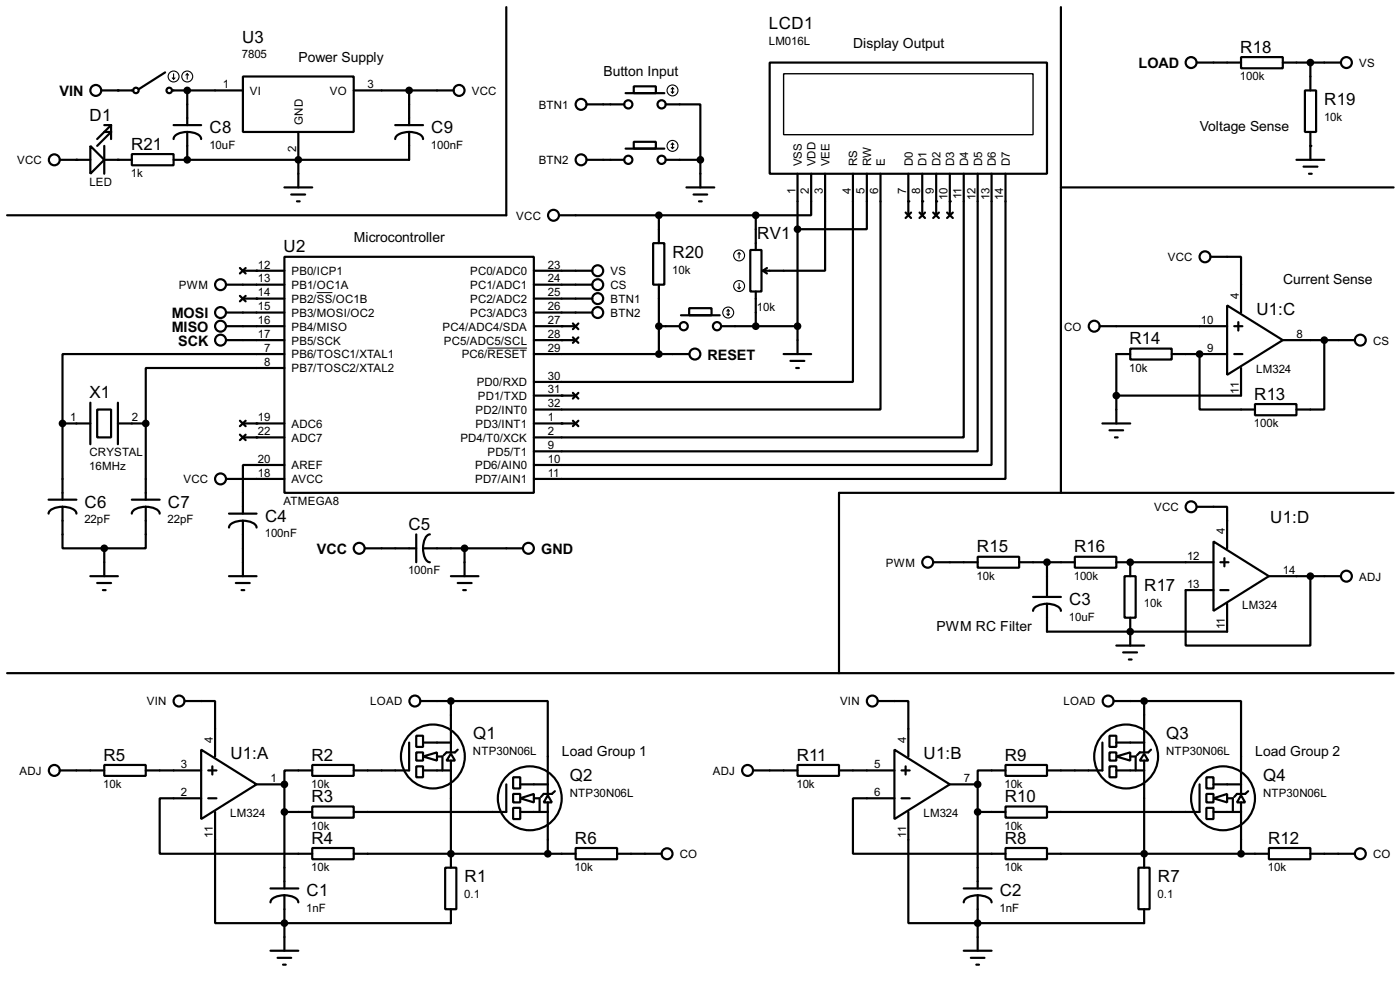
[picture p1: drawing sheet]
<svg xmlns="http://www.w3.org/2000/svg" width="256mm" height="180mm" viewBox="0 0 256 180" stroke-linecap="round" stroke-linejoin="round" font-family="sans-serif">
<g fill="none" stroke="#000" stroke-width=".4">
<path d="M18.6 16.6h5.8M30.3 13.3l-4.8 3M31.6 16.6h12.9M34.3 16.6v6.3M44.5 14h20.3v10.2h-20.3zM64.8 16.6h18.3M75 16.6v6.3M92.8 1.3v38.1h-91.5M107.5 19.1h6.9M114.6 17.1h7.1M116.1 15.8h4.1v1.3h-4.1zM122 19.1h6.3v10.2"/>
<path d="M141 11.5h50.8v20.3h-50.8zM194.4 1.3v88.9M219.3 11.5h8.1M227.4 10.5h7.6v2h-7.6zM235 11.5h10.7M239.1 16.6h2v7.6h-2zM240.1 11.5v5.1M11 29.3h5.6M16.6 26.7l2.5 2.6-2.5 2.5zM19.1 26.7v5.1M19.1 29.3h5.1M19.1 22.9h1.3"/>
<path d="M19.1 24.2h1.3l-2.6 2.5M20.4 22.9l-2.6 2.6M20.4 22.9v2.6M24.2 28.2h7.6v2.1h-7.6zM31.8 22.9h5.1M34.3 24.2a3.1 3.1 0 0 1 2.5 .9l.1 .4M34.3 24.2a2.24 2.24 0 0 0-2.5 1.3M34.3 24.2v5.1M52.1 34.3h5.1M53.4 35.6h2.5M54.4 36.9h.5M54.7 24.2v10.1"/>
<path d="M72.4 22.9h5.1M75 24.2a3.1 3.1 0 0 1 2.4 .9l.1 .4M75 24.2a3.2 3.2 0 0 0-2.5 .9l-.1 .4M75 24.2v5.1h-43.2M102.4 39.4h36.1M107.5 29.3h6.9M114.6 27.2h7.1M116.1 26h4.1v1.2h-4.1zM120.7 39.4v5.1M122 29.3h6.3M125.8 34.3h5.1M127.1 35.6h2.5"/>
<path d="M128.1 36.9h.5M128.3 29.3v5M138.5 39.4v6.4M146.1 31.8v33M148.6 31.8v7.6h-10.1M151.2 31.8v17.8h-11.4M156.3 31.8v38.1h-58.5M158.8 31.8v10.2h-12.7M161.3 31.8v43.2h-63.5M165.9 38.9l1 1M166.4 31.8v7.6M166.9 38.9l-1 1"/>
<path d="M168.5 38.9l1 1M169 31.8v7.6M169.5 38.9l-1 1M171 38.9l1 1M171.5 31.8v7.6M172 38.9l-1 1M173.5 38.9l1.1 1M174 31.8v7.6M174.6 38.9l-1.1 1M176.6 31.8v48.3h-78.8M179.1 31.8v50.8h-81.3M181.7 31.8v53.3h-83.9"/>
<path d="M184.2 31.8v55.9h-86.4M194.4 34.3h60.9M237.5 29.3h5.1M238.8 30.5h2.6M239.8 31.8h.5M240.1 24.2v5.1M41.5 59.7h10.6M41.5 52.1h10.6M41.5 57.2h10.6M44 49.1l1 1M44 54.2l1 1M44.5 49.6h7.6"/>
<path d="M44.5 54.7h7.6M45 49.1l-1 1M45 54.2l-1 1M52.1 47h45.7v43.2h-45.7zM97.8 59.7h7.7M97.8 52.1h10.7M97.8 57.2h10.7M97.8 49.6h10.7M97.8 54.7h10.7M105 59.2l1 1.1M106 59.2l-1 1.1M119.7 44.5h2v7.6h-2z"/>
<path d="M120.7 59.7h3.8M120.7 52.1v12.7M124.8 57.7h7.1M126.3 56.4h4.1v1.3h-4.1zM132.1 59.7h14M137.5 45.8h2v7.6h-2zM138.5 53.4v6.3M139.8 49.6l.7 .5M140.5 49.1l-.7 .5M201.5 59.7h23.3M221.8 47h5.6v10.2M224.8 55.9l10.2 6.4-10.2 6.3z"/>
<path d="M226.1 59.7h1.5M226.9 59v1.5M11.5 77.5v14M11.5 77.5h5.1M16.6 73.7v7.6M17.8 75h2.6v5.1h-2.6zM21.6 77.5h5.1M21.6 73.7v7.6M26.7 77.5v14M41.5 62.3h10.6M44 77l1 1M44 79.6l1 1"/>
<path d="M44.5 77.5h7.6M45 77l-1 1M45 79.6l-1 1M52.1 64.8h-40.6v12.7M52.1 67.4h-25.4v10.1M97.8 64.8h28.5M97.8 72.4h7.7M97.8 62.3h7.7M97.8 77.5h7.7M105 71.9l1 1.1M105 77l1 1M105 61.8l1 1"/>
<path d="M106 71.9l-1 1.1M106 77l-1 1M106 61.8l-1 1M143.6 64.8h5M144.8 66.1h2.6M145.9 67.4h.5M202 77.5h5.1M203.3 78.8h2.5M207.1 63.8h7.6v2h-7.6zM207.1 64.8h-2.6v12.7M214.7 64.8h10.1M219.8 64.8v10.2h10.1"/>
<path d="M226.1 64.8h1.5M227.4 67.4v5h-22.9M229.9 74h7.6v2h-7.6zM235 62.3h13.2M242.6 62.3v12.7h-5.1M8.9 91.5h5.1M11.5 92.8v7.6h7.6M11.5 92.8a3.2 3.2 0 0 1 2.4 .8l.1 .4M11.5 92.8a3.3 3.3 0 0 0-2.5 .8l-.1 .4M24.2 91.5h5.1M26.7 92.8v7.6h-7.6M26.7 92.8a3.3 3.3 0 0 1 2.4 .8l.2 .4"/>
<path d="M26.7 92.8a3.3 3.3 0 0 0-2.4 .8l-.1 .4M41.5 87.7h10.6M42 94h5M44.5 95.3a3.2 3.2 0 0 0-2.5 .9v.4M44.5 95.3a2.27 2.27 0 0 1 2.5 1.3M44.5 95.3v10.2M44.5 80.1h7.6M52.1 85.1h-7.6v8.9M76.3 97.8v5.1M78.8 97.8a1.5 1.5 0 0 0-1.1 1.3l-.2 1.3M204.3 80.1h.5M219.3 92.8h5.5v7.6"/>
<path d="M222.3 99.1l10.2 6.4-10.2 6.3zM255.3 90.2h-101.6v33M16.6 105.5h5M17.8 106.7h2.6M18.9 108h.5M19.1 100.4v5.1M42 105.5h5M43.2 106.7h2.6M44.3 108h.5M66.9 100.4h9.4M77.5 100.4a3.2 3.2 0 0 0 .9 2.4l.4 .1M77.5 100.4h18.3"/>
<path d="M82.6 105.5h5.1M83.9 106.7h2.5M84.9 108h.5M85.1 100.4v5.1M171 102.9h8.1M179.1 101.9h7.6v2h-7.6zM186.7 102.9h10.2M189.3 109.3h5.1M191.8 110.5a2.37 2.37 0 0 1 2.6 1.3M191.8 110.5a2.37 2.37 0 0 0-2.5 1.3M191.8 110.5v5.1h33v-5.1M191.8 102.9v6.4"/>
<path d="M196.9 101.9h7.6v2h-7.6zM204.5 102.9h17.8M204.5 118.2h5.1M205.8 119.4h2.5M206 105.5h2.1v7.6h-2.1zM207.1 102.9v2.6M207.1 113.1v5.1M223.6 102.9h1.5M223.6 108h1.5M224.3 102.2v1.5M232.5 105.5h13.2M240.1 105.5v12.7h-22.9v-10.2h5.1"/>
<path d="M1.3 123.2h254M33.8 128.3h5.6v10.2M36.9 137.2l10.1 6.4-10.1 6.3zM75 135.9v5.1h-10.2M76.3 134.7h1.2v2h-1.2zM76.3 137.7h1.2v1.5h-1.2zM77 128.3h5.6M77.5 138.5l2.6-.8v1.5zM77.5 135.9h5.1M80.1 138.5h1v2.5M82.6 138l.8 1.2h-1.6zM82.6 128.3h17.8v12.7"/>
<path d="M82.6 128.3v5.1M82.6 133.7v4M82.6 139.2v19.6M83.9 137.2l-.5 .5h-1.6l-.5 .5M160.8 128.3h5.6v10.2M163.9 137.2l10.1 6.4-10.1 6.3zM202 135.9v5.1h-10.2M203.3 134.7h1.2v2h-1.2zM203.3 137.7h1.2v1.5h-1.2zM204 128.3h5.6M204.5 138.5l2.6-.8v1.5zM204.5 135.9h5.1"/>
<path d="M206.8 120.7h.5M207.1 138.5h1v2.5M209.6 138l.8 1.2h-1.6zM209.6 128.3h17.8v12.7M209.6 128.3v5.1M209.6 133.7v4M209.6 139.2v19.6M210.9 137.2l-.5 .5h-1.6l-.5 .5M11 141h8.1M19.1 140h7.6v2h-7.6zM26.7 141h10.2M36.9 146.1h-7.6v10.2h27.9"/>
<path d="M38.2 141h1.5M38.2 146.1h1.5M38.9 140.3v1.5M39.4 148.6v20.4h43.2v-2.6M47 143.6h5.1M52.1 148.6h5.1M52.1 143.6v19M57.2 155.2h7.6v2.1h-7.6zM57.2 140h7.6v2h-7.6zM57.2 147.6h7.6v2.1h-7.6zM57.2 141h-5.1v2.6M64.8 156.3h40.7"/>
<path d="M76.3 140.3h1.2v2h-1.2zM77.5 141h5.1M81.6 158.8h2v7.6h-2zM92.8 143.6v5h-28M94 142.3h1.3v2h-1.3zM94 145.3h1.3v1.6h-1.3zM94 147.9h1.3v2h-1.3zM95.3 146.1l2.5-.8v1.6zM95.3 148.6h5.1M95.3 143.6h5.1M97.8 146.1h1.1v2.5M100.4 145.6l.7 1.3h-1.5z"/>
<path d="M100.4 141.3v4M100.4 146.9v9.4M101.7 144.8l-.6 .5h-1.5l-.5 .6M105.5 155.2h7.6v2.1h-7.6zM113.1 156.3h8.1M138 141h8.1M146.1 140h7.6v2h-7.6zM153.7 141h10.2M163.9 146.1h-7.6v10.2h27.9M165.2 141h1.5M165.2 146.1h1.5M165.9 140.3v1.5"/>
<path d="M166.4 148.6v20.4h43.2v-2.6M174 143.6h5.1M179.1 148.6h5.1M179.1 143.6v19M184.2 155.2h7.6v2.1h-7.6zM184.2 140h7.6v2h-7.6zM184.2 147.6h7.6v2.1h-7.6zM184.2 141h-5.1v2.6M191.8 156.3h40.7M203.3 140.3h1.2v2h-1.2zM204.5 141h5.1M208.6 158.8h2v7.6h-2z"/>
<path d="M219.8 143.6v5h-28M221 142.3h1.3v2h-1.3zM221 145.3h1.3v1.6h-1.3zM221 147.9h1.3v2h-1.3zM222.3 146.1l2.5-.8v1.6zM222.3 148.6h5.1M222.3 143.6h5.1M224.8 146.1h1.1v2.5M227.4 145.6l.7 1.3h-1.5zM227.4 141.3v4M227.4 146.9v9.4M228.7 144.8l-.6 .5h-1.5l-.5 .6"/>
<path d="M232.5 155.2h7.6v2.1h-7.6zM240.1 156.3h8.1M49.6 162.6h5.1M49.6 174h5.1M50.9 175.3h2.5M51.9 176.6h.5M52.1 163.9a3.2 3.2 0 0 1 2.4 .9l.2 .4M52.1 163.9a3.2 3.2 0 0 0-2.4 .9l-.1 .4M52.1 163.9v10.1M176.6 162.6h5.1M176.6 174h5.1M177.9 175.3h2.5"/>
<path d="M178.9 176.6h.5M179.1 163.9a3.2 3.2 0 0 1 2.4 .9l.2 .4M179.1 163.9a3.2 3.2 0 0 0-2.4 .9l-.1 .4M179.1 163.9v10.1"/>
<circle cx="17.5" cy="16.6" r="1"/>
<circle cx="24.9" cy="16.6" r=".5"/>
<circle cx="31" cy="16.6" r=".5"/>
<circle cx="84.1" cy="16.6" r="1"/>
<circle cx="106.4" cy="19.1" r="1"/>
<circle cx="115.1" cy="19.1" r=".75"/>
<circle cx="121.2" cy="19.1" r=".75"/>
<circle cx="218.2" cy="11.5" r="1"/>
<circle cx="246.6" cy="11.5" r="1"/>
<circle cx="9.9" cy="29.3" r="1"/>
<circle cx="101.4" cy="39.4" r="1"/>
<circle cx="106.4" cy="29.3" r="1"/>
<circle cx="115.1" cy="29.3" r=".75"/>
<circle cx="121.2" cy="29.3" r=".75"/>
<circle cx="40.4" cy="57.2" r="1"/>
<circle cx="40.4" cy="59.7" r="1"/>
<circle cx="40.4" cy="52.1" r="1"/>
<circle cx="109.5" cy="49.6" r="1"/>
<circle cx="109.5" cy="52.1" r="1"/>
<circle cx="109.5" cy="57.2" r="1"/>
<circle cx="109.5" cy="54.7" r="1"/>
<circle cx="125.2" cy="59.7" r=".75"/>
<circle cx="131.3" cy="59.7" r=".75"/>
<circle cx="200.4" cy="59.7" r="1"/>
<circle cx="220.7" cy="47" r="1"/>
<circle cx="40.4" cy="62.3" r="1"/>
<circle cx="127.3" cy="64.8" r="1"/>
<circle cx="249.2" cy="62.3" r="1"/>
<circle cx="40.4" cy="87.7" r="1"/>
<circle cx="218.2" cy="92.8" r="1"/>
<circle cx="65.8" cy="100.4" r="1"/>
<circle cx="96.8" cy="100.4" r="1"/>
<circle cx="169.9" cy="102.9" r="1"/>
<circle cx="246.6" cy="105.5" r="1"/>
<circle cx="32.8" cy="128.3" r="1"/>
<circle cx="76" cy="128.3" r="1"/>
<circle cx="79.3" cy="138.5" r="5.9"/>
<circle cx="159.8" cy="128.3" r="1"/>
<circle cx="203" cy="128.3" r="1"/>
<circle cx="206.3" cy="138.5" r="5.9"/>
<circle cx="9.9" cy="141" r="1"/>
<circle cx="97" cy="146.1" r="5.9"/>
<circle cx="122.2" cy="156.3" r="1"/>
<circle cx="136.9" cy="141" r="1"/>
<circle cx="224" cy="146.1" r="5.9"/>
<circle cx="249.2" cy="156.3" r="1"/>
</g>
<g fill="#000">
<circle cx="21.6" cy="16.6" r=".2"/>
<circle cx="34.3" cy="16.6" r=".2"/>
<circle cx="14" cy="29.3" r=".2"/>
<circle cx="21.6" cy="29.3" r=".2"/>
<circle cx="34.3" cy="29.3" r=".2"/>
<circle cx="54.7" cy="29.3" r=".2"/>
<circle cx="166.4" cy="36.9" r=".2"/>
<circle cx="169" cy="36.9" r=".2"/>
<circle cx="171.5" cy="36.9" r=".2"/>
<circle cx="174" cy="36.9" r=".2"/>
<circle cx="240.1" cy="26.7" r=".2"/>
<circle cx="47" cy="49.6" r=".2"/>
<circle cx="47" cy="54.7" r=".2"/>
<circle cx="102.9" cy="59.7" r=".2"/>
<circle cx="47" cy="77.5" r=".2"/>
<circle cx="102.9" cy="62.3" r=".2"/>
<circle cx="102.9" cy="77.5" r=".2"/>
<circle cx="102.9" cy="72.4" r=".2"/>
<circle cx="219.8" cy="64.8" r=".2"/>
<circle cx="47" cy="80.1" r=".2"/>
<circle cx="207.1" cy="102.9" r=".2"/>
<circle cx="207.1" cy="115.6" r=".2"/>
<circle cx="52.1" cy="143.6" r=".2"/>
<circle cx="82.6" cy="156.3" r=".2"/>
<circle cx="179.1" cy="143.6" r=".2"/>
<circle cx="209.6" cy="156.3" r=".2"/>
<circle cx="52.1" cy="169" r=".2"/>
<circle cx="179.1" cy="169" r=".2"/>
</g>
<g fill="#000" stroke="#000" stroke-width=".4">
<circle cx="34.3" cy="16.6" r=".5"/>
<circle cx="74.9" cy="16.6" r=".5"/>
<circle cx="240" cy="11.5" r=".5"/>
<circle cx="34.3" cy="29.3" r=".5"/>
<circle cx="54.6" cy="29.3" r=".5"/>
<circle cx="120.7" cy="39.4" r=".5"/>
<circle cx="128.3" cy="29.3" r=".5"/>
<circle cx="138.4" cy="39.4" r=".5"/>
<circle cx="120.7" cy="59.7" r=".5"/>
<circle cx="138.4" cy="59.7" r=".5"/>
<circle cx="146.1" cy="59.7" r=".5"/>
<circle cx="146.1" cy="42" r=".5"/>
<circle cx="11.4" cy="77.5" r=".5"/>
<circle cx="26.7" cy="77.5" r=".5"/>
<circle cx="120.7" cy="64.8" r=".5"/>
<circle cx="204.5" cy="72.4" r=".5"/>
<circle cx="219.7" cy="64.8" r=".5"/>
<circle cx="242.6" cy="62.3" r=".5"/>
<circle cx="19.1" cy="100.4" r=".5"/>
<circle cx="85.1" cy="100.4" r=".5"/>
<circle cx="191.8" cy="102.9" r=".5"/>
<circle cx="207" cy="115.6" r=".5"/>
<circle cx="207" cy="102.9" r=".5"/>
<circle cx="240" cy="105.5" r=".5"/>
<circle cx="82.6" cy="128.3" r=".5"/>
<circle cx="209.6" cy="128.3" r=".5"/>
<circle cx="52.1" cy="143.6" r=".5"/>
<circle cx="52.1" cy="148.6" r=".5"/>
<circle cx="82.6" cy="156.3" r=".5"/>
<circle cx="100.3" cy="156.3" r=".5"/>
<circle cx="179.1" cy="143.6" r=".5"/>
<circle cx="179.1" cy="148.6" r=".5"/>
<circle cx="209.6" cy="156.3" r=".5"/>
<circle cx="227.3" cy="156.3" r=".5"/>
<circle cx="52.1" cy="169" r=".5"/>
<circle cx="179.1" cy="169" r=".5"/>
</g>
<path d="M143.6 13.5h45.7v11.2h-45.7z" fill="none" stroke="#000" stroke-width=".25"/>
<g fill="none" stroke="#000" stroke-width=".2">
<path d="M31.6 14.3l.2 .2M31.8 13.5v1M32.1 14.3l-.3 .2M34.3 13.5l-.2 .3M34.3 13.5l.3 .3M34.3 13.5v1M123 16.8l.2 .3M123.2 16.1v1M123.2 16.1l-.2 .2M123.2 16.1l.3 .2M123.5 16.8l-.3 .3M123 27l.2 .2"/>
<path d="M123.2 26.2v1M123.2 26.2l-.2 .3M123.2 26.2l.3 .3M123.5 27l-.3 .2M133.2 57.5l.2 .2M133.4 56.7v1M133.4 56.7l-.2 .3M133.4 56.7l.3 .3M133.7 57.5l-.3 .2M135.2 52.6l.2 .3M135.4 46.3l-.2 .2M135.4 46.3l.3 .2"/>
<path d="M135.4 46.3v1M135.4 51.9v1M135.7 52.6l-.3 .3"/>
<circle cx="31.8" cy="14" r="1"/>
<circle cx="34.3" cy="14" r="1"/>
<circle cx="123.2" cy="16.6" r="1"/>
<circle cx="123.2" cy="26.7" r="1"/>
<circle cx="133.4" cy="57.2" r="1"/>
<circle cx="135.4" cy="46.8" r="1"/>
<circle cx="135.4" cy="52.4" r="1"/>
</g>
<path d="M58 53.6h2.9M89.3 63.7h7.3" fill="none" stroke="#000" stroke-width=".18"/>
<g font-size="3.5">
<text x="140.9" y="5.3">LCD1</text>
<text x="44.4" y="7.8">U3</text>
<text x="227.2" y="9.7">R18</text>
<text x="16.4" y="22.1">D1</text>
<text x="242.6" y="19.2">R19</text>
<text x="24" y="27.4">R21</text>
<text x="38.4" y="24.3">C8</text>
<text x="79" y="24.3">C9</text>
<text x="52" y="46.2">U2</text>
<text x="123.2" y="47.2">R20</text>
<text x="138.7" y="43.7">RV1</text>
<text x="230.2" y="57.7">U1:C</text>
<text x="206.9" y="63">R14</text>
<text x="16.4" y="72.9">X1</text>
<text x="229.8" y="73.2">R13</text>
<text x="15.5" y="92.9">C6</text>
<text x="30.8" y="92.9">C7</text>
<text x="48.6" y="95.5">C4</text>
<text x="232.7" y="95.8">U1:D</text>
<text x="74.8" y="97">C5</text>
<text x="179" y="101.1">R15</text>
<text x="196.8" y="101.1">R16</text>
<text x="195.9" y="110.7">C3</text>
<text x="209.6" y="108.2">R17</text>
<text x="86.7" y="135.3">Q1</text>
<text x="213.7" y="135.3">Q3</text>
<text x="19" y="139.2">R5</text>
<text x="42.2" y="139">U1:A</text>
<text x="57.1" y="139.2">R2</text>
<text x="104.4" y="143">Q2</text>
<text x="146" y="139.2">R11</text>
<text x="169.2" y="139">U1:B</text>
<text x="184.1" y="139.2">R9</text>
<text x="231.4" y="143">Q4</text>
<text x="57.1" y="146.8">R3</text>
<text x="184.1" y="146.8">R10</text>
<text x="57.1" y="154.4">R4</text>
<text x="105.3" y="154.4">R6</text>
<text x="184.1" y="154.4">R8</text>
<text x="232.3" y="154.4">R12</text>
<text x="85.1" y="161.5">R1</text>
<text x="212.1" y="161.5">R7</text>
<text x="56.2" y="164">C1</text>
<text x="183.2" y="164">C2</text>
</g>
<g font-size="3">
<text x="10.9" y="17.6">VIN</text>
<text x="208.5" y="12.5">LOAD</text>
<text x="31.5" y="58.2">MOSI</text>
<text x="31.5" y="60.7">MISO</text>
<text x="32.6" y="63.3">SCK</text>
<text x="129.6" y="65.8">RESET</text>
<text x="58" y="101.4">VCC</text>
<text x="99.1" y="101.4">GND</text>
</g>
<g font-size="2.9">
<text x="54.7" y="11.3">Power Supply</text>
<text x="156.3" y="8.8">Display Output</text>
<text x="110.5" y="13.9">Button Input</text>
<text x="219.8" y="24">Voltage Sense</text>
<text x="64.8" y="44.4">Microcontroller</text>
<text x="235" y="52">Current Sense</text>
<text x="171.5" y="115.5">PWM RC Filter</text>
<text x="102.9" y="138.3">Load Group 1</text>
<text x="229.9" y="138.3">Load Group 2</text>
</g>
<g font-size="2.4">
<text x="44.3" y="10.7">7805</text>
<text x="140.8" y="8.2">LM016L</text>
<text x="40.8" y="16.2">1</text>
<text x="45.8" y="17.3">VI</text>
<text x="60.4" y="17.3">VO</text>
<text x="67.4" y="16.2">3</text>
<text x="86.4" y="17.3">VCC</text>
<text x="227.2" y="14.7">100k</text>
<text x="249" y="12.3">VS</text>
<text x="55.5" y="22.9" transform="rotate(-90 55.5 22.9)">GND</text>
<text x="98.7" y="19.9">BTN1</text>
<text x="242.6" y="22.2">10k</text>
<text x="38.4" y="27.2">10uF</text>
<text x="54.3" y="27.9" transform="rotate(-90 54.3 27.9)">2</text>
<text x="79" y="27.2">100nF</text>
<text x="3.1" y="30">VCC</text>
<text x="16.4" y="34">LED</text>
<text x="24" y="32.5">1k</text>
<text x="98.7" y="30">BTN2</text>
<text x="145.7" y="35.5" transform="rotate(-90 145.7 35.5)">1</text>
<text x="146.9" y="30.5" transform="rotate(-90 146.9 30.5)">VSS</text>
<text x="148.2" y="35.5" transform="rotate(-90 148.2 35.5)">2</text>
<text x="149.4" y="30.5" transform="rotate(-90 149.4 30.5)">VDD</text>
<text x="150.8" y="35.5" transform="rotate(-90 150.8 35.5)">3</text>
<text x="152" y="30.5" transform="rotate(-90 152 30.5)">VEE</text>
<text x="155.9" y="35.5" transform="rotate(-90 155.9 35.5)">4</text>
<text x="157.1" y="30.5" transform="rotate(-90 157.1 30.5)">RS</text>
<text x="158.4" y="35.5" transform="rotate(-90 158.4 35.5)">5</text>
<text x="159.6" y="30.5" transform="rotate(-90 159.6 30.5)">RW</text>
<text x="160.9" y="35.5" transform="rotate(-90 160.9 35.5)">6</text>
<text x="162.1" y="30.5" transform="rotate(-90 162.1 30.5)">E</text>
<text x="166" y="35.4" transform="rotate(-90 166 35.4)">7</text>
<text x="167.2" y="30.5" transform="rotate(-90 167.2 30.5)">D0</text>
<text x="168.6" y="35.5" transform="rotate(-90 168.6 35.5)">8</text>
<text x="169.8" y="30.5" transform="rotate(-90 169.8 30.5)">D1</text>
<text x="171.1" y="35.5" transform="rotate(-90 171.1 35.5)">9</text>
<text x="172.3" y="30.5" transform="rotate(-90 172.3 30.5)">D2</text>
<text x="174.8" y="30.5" transform="rotate(-90 174.8 30.5)">D3</text>
<text x="177.4" y="30.5" transform="rotate(-90 177.4 30.5)">D4</text>
<text x="179.9" y="30.5" transform="rotate(-90 179.9 30.5)">D5</text>
<text x="182.5" y="30.5" transform="rotate(-90 182.5 30.5)">D6</text>
<text x="185" y="30.5" transform="rotate(-90 185 30.5)">D7</text>
<text x="94.6" y="40.2">VCC</text>
<text x="173.6" y="36.6" transform="rotate(-90 173.6 36.6)">10</text>
<text x="176.2" y="36.5" transform="rotate(-90 176.2 36.5)">11</text>
<text x="178.7" y="36.6" transform="rotate(-90 178.7 36.6)">12</text>
<text x="181.3" y="36.6" transform="rotate(-90 181.3 36.6)">13</text>
<text x="183.8" y="36.6" transform="rotate(-90 183.8 36.6)">14</text>
<text x="213.9" y="47.8">VCC</text>
<text x="32.8" y="52.9">PWM</text>
<text x="47.3" y="49.2">12</text>
<text x="47.3" y="51.7">13</text>
<text x="53.4" y="50.4">PB0/ICP1</text>
<text x="53.4" y="52.9">PB1/OC1A</text>
<text x="86.1" y="50.4">PC0/ADC0</text>
<text x="86.1" y="52.9">PC1/ADC1</text>
<text x="100.4" y="49.2">23</text>
<text x="100.4" y="51.7">24</text>
<text x="111.8" y="50.4">VS</text>
<text x="111.8" y="52.9">CS</text>
<text x="123.2" y="50.1">10k</text>
<text x="47.3" y="54.3">14</text>
<text x="47.3" y="56.8">15</text>
<text x="47.3" y="59.3">16</text>
<text x="53.4" y="55.4">PB2/SS/OC1B</text>
<text x="53.4" y="58">PB3/MOSI/OC2</text>
<text x="86.1" y="55.4">PC2/ADC2</text>
<text x="86.1" y="58">PC3/ADC3</text>
<text x="100.4" y="54.3">25</text>
<text x="100.4" y="56.8">26</text>
<text x="100.4" y="59.3">27</text>
<text x="111.8" y="55.4">BTN1</text>
<text x="111.8" y="58">BTN2</text>
<text x="138.7" y="56.8">10k</text>
<text x="220" y="59.3">10</text>
<text x="227" y="54.7" transform="rotate(-90 227 54.7)">4</text>
<text x="47.3" y="61.9">17</text>
<text x="48.4" y="64.4">7</text>
<text x="53.4" y="60.5">PB4/MISO</text>
<text x="53.4" y="63.1">PB5/SCK</text>
<text x="53.4" y="65.6">PB6/TOSC1/XTAL1</text>
<text x="81.1" y="60.5">PC4/ADC4/SDA</text>
<text x="81.3" y="63.1">PC5/ADC5/SCL</text>
<text x="84.6" y="65.6">PC6/RESET</text>
<text x="100.4" y="64.4">29</text>
<text x="100.4" y="61.9">28</text>
<text x="194.9" y="60.5">CO</text>
<text x="221.2" y="64.4">9</text>
<text x="237.5" y="61.9">8</text>
<text x="251.5" y="63.1">CS</text>
<text x="48.4" y="67">8</text>
<text x="53.4" y="68.1">PB7/TOSC2/XTAL2</text>
<text x="87.3" y="70.7">PD0/RXD</text>
<text x="100.4" y="69.5">30</text>
<text x="100.4" y="72">31</text>
<text x="206.9" y="68">10k</text>
<text x="230.1" y="68.3">LM324</text>
<text x="12.9" y="77.1">1</text>
<text x="24.2" y="77.1">2</text>
<text x="47.3" y="77.1">19</text>
<text x="87.1" y="75.8">PD2/INT0</text>
<text x="87.5" y="73.2">PD1/TXD</text>
<text x="100.4" y="74.6">32</text>
<text x="100.4" y="77.1">1</text>
<text x="227" y="72" transform="rotate(-90 227 72)">11</text>
<text x="16.4" y="83.5">CRYSTAL</text>
<text x="47.3" y="79.7">22</text>
<text x="53.4" y="80.8">ADC7</text>
<text x="53.4" y="78.3">ADC6</text>
<text x="84.3" y="80.8">PD4/T0/XCK</text>
<text x="87.1" y="78.3">PD3/INT1</text>
<text x="89.3" y="83.4">PD5/T1</text>
<text x="100.4" y="79.7">2</text>
<text x="100.4" y="82.2">9</text>
<text x="229.7" y="78.2">100k</text>
<text x="16.4" y="86.1">16MHz</text>
<text x="33.6" y="88.5">VCC</text>
<text x="47.3" y="84.7">20</text>
<text x="47.3" y="87.3">18</text>
<text x="53.4" y="85.9">AREF</text>
<text x="53.4" y="88.5">AVCC</text>
<text x="87" y="85.9">PD6/AIN0</text>
<text x="87" y="88.5">PD7/AIN1</text>
<text x="100.4" y="84.7">10</text>
<text x="100.4" y="87.3">11</text>
<text x="15.5" y="95.8">22pF</text>
<text x="30.7" y="95.8">22pF</text>
<text x="51.9" y="92.4">ATMEGA8</text>
<text x="211.4" y="93.6">VCC</text>
<text x="48.5" y="98.4">100nF</text>
<text x="224.4" y="97.8" transform="rotate(-90 224.4 97.8)">4</text>
<text x="74.8" y="105.1">100nF</text>
<text x="162.3" y="103.7">PWM</text>
<text x="178.9" y="106.1">10k</text>
<text x="196.7" y="106.1">100k</text>
<text x="217.5" y="102.5">12</text>
<text x="217.5" y="107.6">13</text>
<text x="235" y="105.1">14</text>
<text x="249" y="106.3">ADJ</text>
<text x="195.8" y="113.6">10uF</text>
<text x="209.5" y="111.1">10k</text>
<text x="227.6" y="111.5">LM324</text>
<text x="224.4" y="115.2" transform="rotate(-90 224.4 115.2)">11</text>
<text x="26.9" y="129.1">VIN</text>
<text x="67.8" y="129.1">LOAD</text>
<text x="153.9" y="129.1">VIN</text>
<text x="194.8" y="129.1">LOAD</text>
<text x="39" y="135.9" transform="rotate(-90 39 135.9)">4</text>
<text x="166" y="135.9" transform="rotate(-90 166 135.9)">4</text>
<text x="3.6" y="141.8">ADJ</text>
<text x="33.2" y="140.6">3</text>
<text x="49.6" y="143.2">1</text>
<text x="86.6" y="138.2">NTP30N06L</text>
<text x="130.6" y="141.8">ADJ</text>
<text x="160.2" y="140.6">5</text>
<text x="176.6" y="143.2">7</text>
<text x="213.6" y="138.2">NTP30N06L</text>
<text x="18.9" y="144.2">10k</text>
<text x="33.2" y="145.7">2</text>
<text x="42.2" y="149.6">LM324</text>
<text x="57" y="144.2">10k</text>
<text x="104.4" y="145.9">NTP30N06L</text>
<text x="145.9" y="144.2">10k</text>
<text x="160.2" y="145.7">6</text>
<text x="169.2" y="149.6">LM324</text>
<text x="184" y="144.2">10k</text>
<text x="231.4" y="145.9">NTP30N06L</text>
<text x="39" y="153.3" transform="rotate(-90 39 153.3)">11</text>
<text x="57" y="151.9">10k</text>
<text x="166" y="153.3" transform="rotate(-90 166 153.3)">11</text>
<text x="184" y="151.9">10k</text>
<text x="57" y="159.5">10k</text>
<text x="105.3" y="159.5">10k</text>
<text x="124.5" y="157.1">CO</text>
<text x="184" y="159.5">10k</text>
<text x="232.3" y="159.5">10k</text>
<text x="251.5" y="157.1">CO</text>
<text x="56.1" y="167">1nF</text>
<text x="85.1" y="164.4">0.1</text>
<text x="183.1" y="167">1nF</text>
<text x="212.1" y="164.4">0.1</text>
</g>
</svg>
